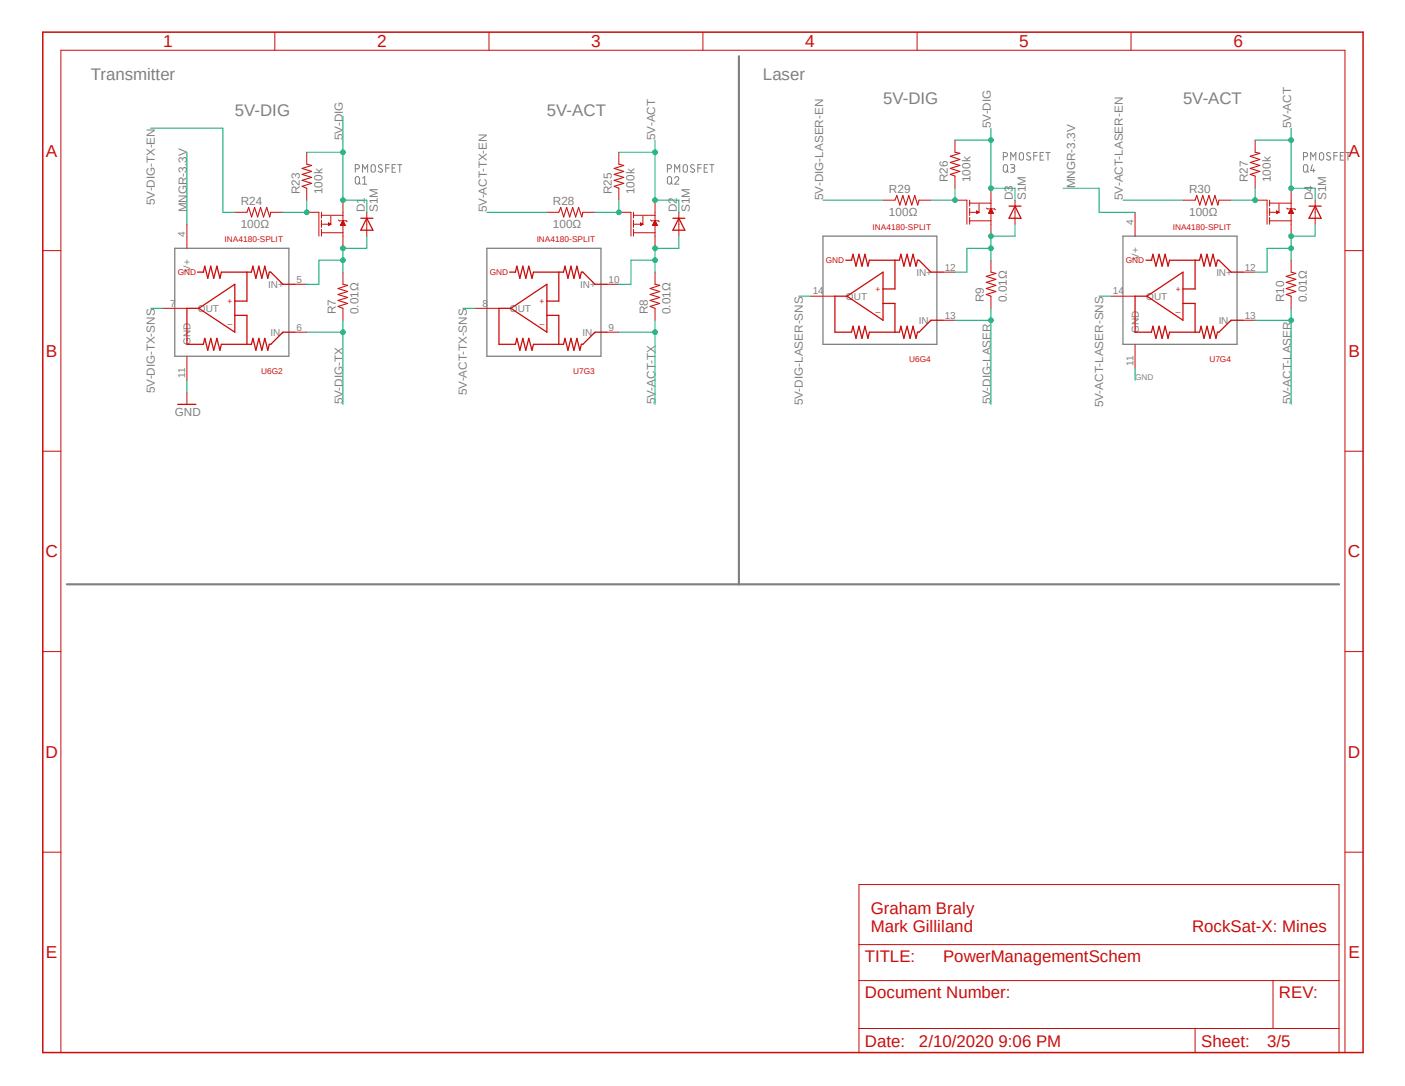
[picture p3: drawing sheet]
<svg xmlns="http://www.w3.org/2000/svg" width="279mm" height="216mm" viewBox="0 0 279 216" stroke-linecap="round" stroke-linejoin="round" font-family="sans-serif">
<path d="M8 6.1l263.4 203.7M271.4 6.1l-263.4 203.7" fill="none" stroke="#fff" stroke-width=".2"/>
<path d="M146.9 11.2v105M13.3 116.2h253" fill="none" stroke="#808080" stroke-width=".42"/>
<path d="M34.8 49.4h22.6v21.4h-22.6zM96.8 49.4h22.7v21.4h-22.7zM163.7 46.9h22.6v21.6h-22.6zM223.3 46.9h22.7v21.6h-22.7z" fill="none" stroke="#808080" stroke-width=".25"/>
<g fill="none" stroke="#808080" stroke-width=".2">
<path d="M70.7 33.6h.4a.42 .42 0 0 0 .4-.5 .42 .42 0 0 0-.4-.4h-.4v1.5M70.9 35.1a.42 .42 0 0 1 .6 .4v.7a.42 .42 0 0 1-.4 .4 .42 .42 0 0 1-.4-.4v-.7zM71.3 36.3l.4 .3M72.1 34.2v-1.5l.5 .9 .5-.9v1.5M72.1 35.4l.4-.3v1.5M72.1 36.6h.8M74 32.8a.42 .42 0 0 1 .6 .3v.7a.42 .42 0 0 1-.4 .4 .42 .42 0 0 1-.4-.4v-.7zM76 32.9a.42 .42 0 0 0-.4-.2 .42 .42 0 0 0-.3 .4l.1 .3 .5 .2a.34 .34 0 0 1 .2 .4 .34 .34 0 0 1-.4 .2l-.5-.2M76.7 33.4h.7M77.4 32.7h-.7v1.5M78 33.4h.5M78.7 32.7h-.7v1.5h.7"/>
<path d="M79.1 32.7h.8M79.5 32.7v1.5M132.7 33.6h.4a.42 .42 0 0 0 .5-.5 .42 .42 0 0 0-.5-.4h-.4v1.5M132.9 35.1a.42 .42 0 0 1 .7 .4v.7a.42 .42 0 0 1-.5 .4 .42 .42 0 0 1-.4-.4v-.7zM133.4 36.3l.3 .3M134.2 35.4a.42 .42 0 0 1 .5-.3 .42 .42 0 0 1 .2 .7l-.7 .8h.8M134.2 34.2v-1.5l.5 .9 .5-.9v1.5M136.1 32.8a.42 .42 0 0 1 .6 .3v.7a.42 .42 0 0 1-.4 .4 .42 .42 0 0 1-.5-.4v-.7zM138 32.9a.42 .42 0 0 0-.4-.2 .42 .42 0 0 0-.3 .4l.2 .3 .5 .2a.34 .34 0 0 1 .1 .4 .34 .34 0 0 1-.3 .2l-.5-.2M138.8 33.4h.6M139.4 32.7h-.6v1.5M140 33.4h.5"/>
<path d="M140.7 32.7h-.7v1.5h.7M141.1 32.7h.9M141.6 32.7v1.5M199.5 31.2h.4a.42 .42 0 0 0 .5-.5 .42 .42 0 0 0-.5-.4h-.4v1.5M199.7 32.8a.42 .42 0 0 1 .7 .3v.7a.42 .42 0 0 1-.5 .4 .42 .42 0 0 1-.4-.4v-.7zM200.2 33.9l.3 .3M201 32.7h.5a.34 .34 0 0 1 .3 .4 .34 .34 0 0 1-.3 .3h-.4M201 31.8v-1.5l.5 .9 .5-.9v1.5M201.4 33.4a.42 .42 0 0 1 .4 .4 .42 .42 0 0 1-.4 .4h-.4M202.7 30.5a.43 .43 0 0 1 .5-.2 .43 .43 0 0 1 .3 .4v.7a.42 .42 0 0 1-.4 .4 .42 .42 0 0 1-.4-.4zM204.9 30.4a.42 .42 0 0 0-.4-.1 .42 .42 0 0 0-.3 .3l.1 .3 .5 .3a.34 .34 0 0 1 .2 .4 .34 .34 0 0 1-.4 .2l-.5-.2M205.6 31h.6"/>
<path d="M206.2 30.3h-.6v1.5M206.8 31h.5M207.5 30.3h-.7v1.5h.7M208 30.3h.8M208.4 30.3v1.5M259.2 31.2h.4a.42 .42 0 0 0 .5-.5 .42 .42 0 0 0-.5-.4h-.4v1.5M259.4 32.8a.42 .42 0 0 1 .7 .3v.7a.42 .42 0 0 1-.5 .4 .42 .42 0 0 1-.4-.4v-.7zM259.9 33.9l.3 .3M260.6 31.8v-1.5l.6 .9 .5-.9v1.5M261 32.7l-.4 1.2h.9M261.2 33.6v.6M262.4 30.5a.43 .43 0 0 1 .5-.2 .43 .43 0 0 1 .3 .4v.7a.42 .42 0 0 1-.4 .4 .42 .42 0 0 1-.4-.4z"/>
<path d="M264.5 30.4a.42 .42 0 0 0-.4-.1 .42 .42 0 0 0-.3 .3l.2 .3 .5 .3a.34 .34 0 0 1 .1 .4 .34 .34 0 0 1-.3 .2l-.5-.2M265.3 31h.6M265.9 30.3h-.6v1.5M266.5 31h.5M267.2 30.3h-.7v1.5h.7M267.6 30.3h.9M268.1 30.3v1.5"/>
</g>
<path d="M8.5 6.4h262.6v202.9h-262.6z" fill="none" stroke="#c90d0c" stroke-width=".3"/>
<g fill="none" stroke="#c90d0c" stroke-width=".2">
<path d="M54.7 6.4v3.6M97.2 6.4v3.6M139.8 6.4v3.6M182.4 6.4v3.6M224.9 6.4v3.6M61 30.3v2.3M61 37.4v2.4M68.2 39.8v4.1M123.1 30.3v2.3M123.1 37.4v2.4M130.3 39.8v4.1M175.6 39.8h2.4"/>
<path d="M182.8 39.8h2.3M189.9 39.8h2.4v4.8M189.9 27.9v2.4M189.9 35v2.4M192.8 39.8v1.2M197.1 37.4v4.1M201.8 39.8v4.8M235.2 39.8h2.5M242.4 39.8h2.4M249.6 39.8h2.4v4.8M249.6 27.9v2.4M249.6 35v2.4"/>
<path d="M252.5 39.8v1.2M256.8 37.4v4.1M261.5 39.8v4.8M8.5 49.8h3.6M37.2 44.6v4.8M46.7 42.2h2.4M53.8 42.2h2.5M58.6 56.5h2.4M61 42.2h2.4v4.7M63.9 44.6h1.9M63.9 42.2v1.1M63.9 43.8v1.4"/>
<path d="M63.9 45.6v1.3M63.9 42.8h4.3M63.9 46.3h4.3M65.3 44.7h.1M65.3 44.7h.3M65.3 44.5h.4M65.3 44.4h.2M65.3 44.3v.5l.5-.2M65.3 44.3l.5 .3M65.3 44.4h.1M65.8 42.9v1.7M67.3 43.7l.2 .2h1.4l.1 .2"/>
<path d="M67.7 44.7h.9M67.8 44.7h.8M67.8 44.6h.7M67.9 44.5h.6M67.9 44.4h.6M67.9 44.4h.5M68 44.3h.4M68 44.2h.3M68.1 44.1h.2M68.1 44h.2M68.2 43.9h.1M68.2 44.8v4.6"/>
<path d="M68.2 54.1v2.4M68.2 43.9l.5 .9h-1zM72.9 42.2v4.7M108.8 42.2h2.3M115.9 42.2h2.4M120.7 56.5h2.4M123.1 42.2h2.4v4.7M125.9 44.6h1.9M126 42.8h4.3M126 46.3h4.3M126 42.2v1.1M126 43.8v1.4"/>
<path d="M126 45.6v1.3M127.4 44.7h.1M127.4 44.7h.3M127.4 44.5h.3M127.4 44.4h.2M127.4 44.3v.5l.4-.2M127.4 44.3l.4 .3M127.4 44.4h.1M127.8 42.9v1.7M129.4 43.7l.1 .2h1.4l.2 .2M129.8 44.7h.9M129.8 44.7h.8"/>
<path d="M129.9 44.6h.7M129.9 44.5h.7M130 44.4h.5M130 44.3h.4M130.1 44.2h.3M130.1 44.1h.2M130.2 44h.1M130.2 43.9h.1M130.3 43.9l.4 .9h-.9zM130.3 44.8v4.6M130.3 54.1v2.4M135 42.2v4.7"/>
<path d="M161.2 58.9h4.8M187.5 54.1h2.4M192.8 42.2h1.9M192.8 43.9h4.3M192.8 41.4v1.4M192.8 43.2v1.4M192.8 40.4h4.3M194.2 42.4h.2M194.2 42.3h.3M194.2 42.1h.3M194.2 42h.2M194.2 42v.4l.5-.2"/>
<path d="M194.2 42l.5 .2M194.2 42h.1M194.7 40.5v1.7M196.2 41.4l.1 .1h1.5l.2 .2M196.6 42.4h.9M196.7 42.3h.8M196.7 42.2h.7M196.8 42.1h.6M196.8 42h.6M196.8 42h.5M196.8 41.9h.5M196.9 41.8h.3"/>
<path d="M196.9 41.7h.3M197 41.7h.1M197 41.6h.1M197.1 42.4v4.5M197.1 51.7v2.4M197.1 58.9v2.4M197.1 41.5l.4 .9h-.9zM197.1 41.5h.1M220.9 58.9h4.8M225.7 42.2v4.7M247.2 54.1h2.4M252.4 42.2h1.9"/>
<path d="M252.5 43.9h4.3M252.5 40.4h4.3M252.5 41.4v1.4M252.5 43.2v1.4M253.9 42.4h.1M253.9 42.3h.3M253.9 42.1h.3M253.9 42h.1M253.9 42v.4l.4-.2M253.9 42l.4 .2M254.3 40.5v1.7M255.9 41.4l.1 .1h1.5l.1 .2"/>
<path d="M256.3 42.4h.9M256.3 42.3h.8M256.4 42.2h.7M256.4 42.1h.6M256.5 42h.5M256.5 41.9h.5M256.6 41.8h.3M256.6 41.7h.3M256.7 41.7h.1M256.7 41.6h.1M256.8 41.5l.4 .9h-1zM256.8 42.4v4.5"/>
<path d="M256.8 51.7v2.4M256.8 58.9v2.4M256.8 41.5h.1M267.5 49.8h3.6M32.4 61.3h4.8M37.2 70.8v4.8M37.2 78v2.4M58.6 66h2.4M68.2 61.3v2.4M94.4 61.3h4.8M120.7 66h2.4M130.3 61.3v2.4"/>
<path d="M187.5 63.7h2.4M225.7 68.5v4.7M247.2 63.7h2.4M8.5 89.7h3.6M267.5 89.7h3.6M8.5 129.5h3.6M267.5 129.5h3.6M8.5 169.4h3.6M170.8 175.9h95.5v33.4h-95.5zM267.5 169.4h3.6M170.8 194.9h95.5M170.8 187.8h95.5"/>
<path d="M253.2 194.9v9.6M12.1 209.3v-199.3h255.4v199.3M170.8 204.5h95.5M237.7 204.5v4.8"/>
</g>
<path d="M61 32.6l1 .3-1.9 .6 1.9 .6-1.9 .6 1.9 .6-1.9 .6 1.9 .5-1.9 .6 .9 .4M123.1 32.6l.9 .3-1.9 .6 1.9 .6-1.9 .6 1.9 .6-1.9 .6 1.9 .5-1.9 .6 1 .4M178 39.8l.4-.9 .5 1.9 .6-1.9 .6 1.9 .6-1.9 .6 1.9 .6-1.9 .6 1.9 .3-1M189.9 30.3l1 .2-1.9 .6 1.9 .6-1.9 .6 1.9 .6-1.9 .6 1.9 .6-1.9 .6 .9 .3M237.7 39.8l.3-.9 .6 1.9 .6-1.9 .6 1.9 .6-1.9 .6 1.9 .6-1.9 .6 1.9 .2-1M249.6 30.3l.9 .2-1.9 .6 1.9 .6-1.9 .6 1.9 .6-1.9 .6 1.9 .6-1.9 .6 1 .3M49.1 42.2l.3-1 .6 1.9 .6-1.9 .6 1.9 .6-1.9 .6 1.9 .6-1.9 .6 1.9 .2-.9M68.2 56.5l.9 .2-1.9 .7 1.9 .6-1.9 .5 1.9 .6-1.9 .6 1.9 .6-1.9 .6 1 .4M111.1 42.2l.4-1 .6 1.9 .6-1.9 .6 1.9 .6-1.9 .6 1.9 .6-1.9 .6 1.9 .2-.9M130.3 56.5l.9 .2-1.9 .7 1.9 .6-1.9 .5 1.9 .6-1.9 .6 1.9 .6-1.9 .6 1 .4M197.1 54.1l.9 .3-1.9 .5 1.9 .6-1.9 .6 1.9 .6-1.9 .7 1.9 .6-1.9 .5 1 .4M256.8 54.1l.9 .3-1.9 .5 1.9 .6-1.9 .6 1.9 .6-1.9 .7 1.9 .6-1.9 .5 1 .4" fill="none" stroke="#c90d0c" stroke-width=".21"/>
<g fill="none" stroke="#c90d0c" stroke-width=".25">
<path d="M39.3 54.1h1.2M40.4 54.1l.3-1.2 .6 2.4 .6-2.4 .6 2.4 .6-2.4 .6 2.4 .3-1.2h6l.3-1.2 .6 2.4 .6-2.4 .6 2.4 .6-2.4 .6 2.4 .3-1.2h.2l2.5 2.4h2.3M49.1 54.1v5.8h-2.4M71.8 43.4h2.4M72.9 43.4l1.3 2.4h-2.4zM101.3 54.1h1.2l.3-1.2 .6 2.4 .6-2.4 .6 2.4 .6-2.4 .6 2.4 .3-1.2h6l.3-1.2 .5 2.4 .6-2.4 .6 2.4 .6-2.4 .6 2.4 .3-1.2h.3l2.4 2.4h2.4M111.1 54.1v5.8h-2.3M133.8 43.4h2.4M135 43.4l1.2 2.4h-2.4zM168.2 51.7h1.2M168.4 58.9h-2.4v7.1h3.3l.3-1.1 .6 2.4 .6-2.4 .6 2.4 .6-2.4 .6 2.4 .3-1.3h6l.3-1.1 .5 2.4 .7-2.4 .6 2.4 .6-2.4 .6 2.4 .3-1.3h.3l2.3-2.3h2.4M168.4 58.9l7.2-4.8v9.6z"/>
<path d="M169.3 51.7l.3-1.2 .6 2.4 .6-2.4 .6 2.4 .6-2.4 .6 2.4 .3-1.2h6l.3-1.2 .5 2.4 .7-2.4 .6 2.4 .6-2.4 .6 2.4 .3-1.2h.3l2.3 2.4h2.4M178 51.7v5.7h-2.4M200.7 41h2.3M201.8 41l1.2 2.4h-2.3zM227.9 51.7h1.2M228.1 58.9h-2.4v7.1h3.3l.3-1.1 .6 2.4 .6-2.4 .6 2.4 .6-2.4 .6 2.4 .3-1.3h5.9l.3-1.1 .6 2.4 .6-2.4 .6 2.4 .6-2.4 .6 2.4 .3-1.3h.3l2.4-2.3h2.4M228.1 58.9l7.1-4.8v9.6zM229 51.7l.3-1.2 .6 2.4 .6-2.4 .6 2.4 .6-2.4 .6 2.4 .3-1.2h5.9l.3-1.2 .6 2.4 .6-2.4 .6 2.4 .6-2.4 .6 2.4 .3-1.2h.3l2.4 2.4h2.4M237.7 51.7v5.7h-2.5M260.3 41h2.4M261.5 41l1.2 2.4h-2.4zM39.5 61.3l7.2-4.8v9.5z"/>
<path d="M39.5 61.3h-2.3v7.2h3.2l.3-1.2 .6 2.3 .6-2.3 .6 2.3 .6-2.3 .6 2.3 .3-1.1h6l.3-1.2 .6 2.3 .6-2.3 .6 2.3 .6-2.3 .6 2.3 .3-1.1h.2l2.5-2.5h2.3M46.7 62.7h2.4v5.8M101.6 61.3h-2.4v7.2h3.3l.3-1.2 .6 2.3 .6-2.3 .6 2.3 .6-2.3 .6 2.3 .3-1.1h6l.3-1.2 .5 2.3 .6-2.3 .6 2.3 .6-2.3 .6 2.3 .3-1.1h.3l2.4-2.5h2.4M101.6 61.3l7.2-4.8v9.5zM108.8 62.7h2.3v5.8M175.6 60.3h2.4v5.7M235.2 60.3h2.5v5.7M35.3 80.4h3.6"/>
</g>
<path d="M61 39.8v2.4h-4.7" fill="none" stroke="#0dab76" stroke-width=".2"/>
<circle cx="61" cy="42.2" r=".46" fill="#0dab76"/>
<g fill="none" stroke="#0dab76" stroke-width=".2">
<path d="M61 30.3h7.2M68.2 23.1v16.7"/>
<circle cx="61" cy="42.2" r=".46"/>
</g>
<circle cx="68.2" cy="30.3" r=".46" fill="#0dab76"/>
<g fill="none" stroke="#0dab76" stroke-width=".2">
<path d="M68.2 39.8h4.7v2.4"/>
<circle cx="68.2" cy="30.3" r=".46"/>
</g>
<circle cx="68.2" cy="39.8" r=".46" fill="#0dab76"/>
<g fill="none" stroke="#0dab76" stroke-width=".2">
<path d="M189.9 27.9h7.2M197.1 25.5v11.9"/>
<circle cx="68.2" cy="39.8" r=".46"/>
</g>
<circle cx="197.1" cy="27.9" r=".46" fill="#0dab76"/>
<g fill="none" stroke="#0dab76" stroke-width=".2">
<path d="M197.1 37.4h4.7"/>
<circle cx="197.1" cy="27.9" r=".46"/>
</g>
<circle cx="197.1" cy="37.4" r=".46" fill="#0dab76"/>
<g fill="none" stroke="#0dab76" stroke-width=".2">
<path d="M37.2 30.3v14.3M201.8 37.4v2.4M211.4 37.4h7.2v4.8h7.1M63.4 51.7h4.8M68.2 49.4v4.7M37.2 75.6v2.4M225.7 73.2v2.4"/>
<circle cx="197.1" cy="37.4" r=".46"/>
</g>
<circle cx="68.2" cy="51.7" r=".46" fill="#0dab76"/>
<g fill="none" stroke="#0dab76" stroke-width=".2">
<path d="M63.4 51.7v4.8h-2.4M72.9 46.9v2.5h-4.7"/>
<circle cx="68.2" cy="51.7" r=".46"/>
</g>
<circle cx="68.2" cy="49.4" r=".46" fill="#0dab76"/>
<g fill="none" stroke="#0dab76" stroke-width=".2">
<path d="M61 66h7.2M68.2 63.7v16.7"/>
<circle cx="68.2" cy="49.4" r=".46"/>
</g>
<circle cx="68.2" cy="66" r=".46" fill="#0dab76"/>
<g fill="none" stroke="#0dab76" stroke-width=".2">
<path d="M123.1 66h7.2M130.3 63.7v16.7"/>
<circle cx="68.2" cy="66" r=".46"/>
</g>
<circle cx="130.3" cy="66" r=".46" fill="#0dab76"/>
<g fill="none" stroke="#0dab76" stroke-width=".2">
<path d="M30 25.5h14.3v16.7h2.4M123.1 39.8v2.4h-4.8M30 61.3h2.4"/>
<circle cx="130.3" cy="66" r=".46"/>
</g>
<circle cx="123.1" cy="42.2" r=".46" fill="#0dab76"/>
<g fill="none" stroke="#0dab76" stroke-width=".2">
<path d="M125.5 51.7h4.8M130.3 49.4v4.7"/>
<circle cx="123.1" cy="42.2" r=".46"/>
</g>
<circle cx="130.3" cy="51.7" r=".46" fill="#0dab76"/>
<g fill="none" stroke="#0dab76" stroke-width=".2">
<path d="M125.5 51.7v4.8h-2.4M135 46.9v2.5h-4.7"/>
<circle cx="130.3" cy="51.7" r=".46"/>
</g>
<circle cx="130.3" cy="49.4" r=".46" fill="#0dab76"/>
<g fill="none" stroke="#0dab76" stroke-width=".2">
<path d="M189.9 37.4v2.4h-4.8"/>
<circle cx="130.3" cy="49.4" r=".46"/>
</g>
<circle cx="189.9" cy="39.8" r=".46" fill="#0dab76"/>
<g fill="none" stroke="#0dab76" stroke-width=".2">
<path d="M192.3 49.4h4.8M197.1 46.9v4.8"/>
<circle cx="189.9" cy="39.8" r=".46"/>
</g>
<circle cx="197.1" cy="49.4" r=".46" fill="#0dab76"/>
<g fill="none" stroke="#0dab76" stroke-width=".2">
<path d="M192.3 49.4v4.7h-2.4M201.8 44.6v2.3h-4.7"/>
<circle cx="197.1" cy="49.4" r=".46"/>
</g>
<circle cx="197.1" cy="46.9" r=".46" fill="#0dab76"/>
<g fill="none" stroke="#0dab76" stroke-width=".2">
<path d="M249.6 37.4v2.4h-4.8"/>
<circle cx="197.1" cy="46.9" r=".46"/>
</g>
<circle cx="249.6" cy="39.8" r=".46" fill="#0dab76"/>
<g fill="none" stroke="#0dab76" stroke-width=".2">
<path d="M252 49.4h4.8M256.8 46.9v4.8"/>
<circle cx="249.6" cy="39.8" r=".46"/>
</g>
<circle cx="256.8" cy="49.4" r=".46" fill="#0dab76"/>
<g fill="none" stroke="#0dab76" stroke-width=".2">
<path d="M252 49.4v4.7h-2.4M261.5 44.6v2.3h-4.7"/>
<circle cx="256.8" cy="49.4" r=".46"/>
</g>
<circle cx="256.8" cy="46.9" r=".46" fill="#0dab76"/>
<g fill="none" stroke="#0dab76" stroke-width=".2">
<path d="M163.7 39.8h11.9M223.3 39.8h11.9M96.8 42.2h12M158.9 58.9h2.3M218.6 58.9h2.3M92 61.3h2.4M189.9 63.7h7.2M197.1 61.3v19.1"/>
<circle cx="256.8" cy="46.9" r=".46"/>
</g>
<circle cx="197.1" cy="63.7" r=".46" fill="#0dab76"/>
<g fill="none" stroke="#0dab76" stroke-width=".2">
<path d="M249.6 63.7h7.2M256.8 61.3v19.1"/>
<circle cx="197.1" cy="63.7" r=".46"/>
</g>
<circle cx="256.8" cy="63.7" r=".46" fill="#0dab76"/>
<g fill="none" stroke="#0dab76" stroke-width=".2">
<path d="M123.1 30.3h7.2M130.3 27.9v11.9"/>
<circle cx="256.8" cy="63.7" r=".46"/>
</g>
<circle cx="130.3" cy="30.3" r=".46" fill="#0dab76"/>
<g fill="none" stroke="#0dab76" stroke-width=".2">
<path d="M130.3 39.8h4.7v2.4"/>
<circle cx="130.3" cy="30.3" r=".46"/>
</g>
<circle cx="130.3" cy="39.8" r=".46" fill="#0dab76"/>
<g fill="none" stroke="#0dab76" stroke-width=".2">
<path d="M249.6 27.9h7.2M256.8 25.5v11.9"/>
<circle cx="130.3" cy="39.8" r=".46"/>
</g>
<circle cx="256.8" cy="27.9" r=".46" fill="#0dab76"/>
<g fill="none" stroke="#0dab76" stroke-width=".2">
<path d="M256.8 37.4h4.7v2.4"/>
<circle cx="256.8" cy="27.9" r=".46"/>
</g>
<circle cx="256.8" cy="37.4" r=".46" fill="#0dab76"/>
<circle cx="256.8" cy="37.4" r=".46" fill="none" stroke="#0dab76" stroke-width=".2"/>
<g font-size="3.4" fill="#c90d0c">
<text x="32.4" y="9.4">1</text>
<text x="75" y="9.4">2</text>
<text x="117.6" y="9.4">3</text>
<text x="160.1" y="9.4">4</text>
<text x="202.7" y="9.4">5</text>
<text x="245.3" y="9.4">6</text>
<text x="9.1" y="31.1">A</text>
<text x="268.1" y="31.1">A</text>
<text x="9.1" y="71">B</text>
<text x="268.1" y="71">B</text>
<text x="9.1" y="110.8">C</text>
<text x="268.1" y="110.8">C</text>
<text x="9.1" y="150.7">D</text>
<text x="268.1" y="150.7">D</text>
<text x="9.1" y="190.5">E</text>
<text x="268.1" y="190.5">E</text>
</g>
<g font-size="3.3" fill="#808080">
<text x="18.1" y="15.9">Transmitter</text>
<text x="151.7" y="15.9">Laser</text>
<text x="46.7" y="23.1">5V-DIG</text>
<text x="108.8" y="23.1">5V-ACT</text>
<text x="175.6" y="20.7">5V-DIG</text>
<text x="235.3" y="20.7">5V-ACT</text>
</g>
<g font-size="3.3" fill="#c90d0c">
<text x="173.2" y="181.8">Graham Braly</text>
<text x="173.2" y="185.4">Mark Gilliland</text>
<text x="237.1" y="185.4">RockSat-X: Mines</text>
<text x="172" y="191.3">TITLE:</text>
<text x="187.5" y="191.3">PowerManagementSchem</text>
<text x="172" y="198.5">Document Number:</text>
<text x="254.3" y="198.5">REV:</text>
<text x="172" y="208.1">Date:</text>
<text x="182.8" y="208.1">2/10/2020 9:06 PM</text>
<text x="238.9" y="208.1">Sheet:</text>
<text x="252" y="208.1">3/5</text>
</g>
<g font-size="2.3" fill="#808080">
<text x="68.2" y="27.9" transform="rotate(-90 68.2 27.9)">5V-DIG</text>
<text x="130.3" y="27.9" transform="rotate(-90 130.3 27.9)">5V-ACT</text>
<text x="197.1" y="25.5" transform="rotate(-90 197.1 25.5)">5V-DIG</text>
<text x="256.8" y="25.5" transform="rotate(-90 256.8 25.5)">5V-ACT</text>
<text x="30.8" y="40.8" transform="rotate(-90 30.8 40.8)">5V-DIG-TX-EN</text>
<text x="47.9" y="40.8">R24</text>
<text x="59.6" y="38.6" transform="rotate(-90 59.6 38.6)">R23</text>
<text x="64.1" y="38.6" transform="rotate(-90 64.1 38.6)">100k</text>
<text x="109.9" y="40.8">R28</text>
<text x="121.7" y="38.6" transform="rotate(-90 121.7 38.6)">R25</text>
<text x="126.2" y="38.6" transform="rotate(-90 126.2 38.6)">100k</text>
<text x="163.7" y="39.8" transform="rotate(-90 163.7 39.8)">5V-DIG-LASER-EN</text>
<text x="176.8" y="38.4">R29</text>
<text x="188.5" y="36.2" transform="rotate(-90 188.5 36.2)">R26</text>
<text x="193" y="36.2" transform="rotate(-90 193 36.2)">100k</text>
<text x="201.4" y="39.8" transform="rotate(-90 201.4 39.8)">D3</text>
<text x="204" y="39.8" transform="rotate(-90 204 39.8)">S1M</text>
<text x="213.8" y="37.4" transform="rotate(-90 213.8 37.4)">MNGR-3.3V</text>
<text x="223.3" y="39.8" transform="rotate(-90 223.3 39.8)">5V-ACT-LASER-EN</text>
<text x="236.5" y="38.4">R30</text>
<text x="248.2" y="36.2" transform="rotate(-90 248.2 36.2)">R27</text>
<text x="252.7" y="36.2" transform="rotate(-90 252.7 36.2)">100k</text>
<text x="261.1" y="39.8" transform="rotate(-90 261.1 39.8)">D4</text>
<text x="263.7" y="39.8" transform="rotate(-90 263.7 39.8)">S1M</text>
<text x="37.2" y="42.2" transform="rotate(-90 37.2 42.2)">MNGR-3.3V</text>
<text x="47.9" y="45.3">100Ω</text>
<text x="72.5" y="42.2" transform="rotate(-90 72.5 42.2)">D1</text>
<text x="75.1" y="42.2" transform="rotate(-90 75.1 42.2)">S1M</text>
<text x="96.8" y="42.2" transform="rotate(-90 96.8 42.2)">5V-ACT-TX-EN</text>
<text x="109.9" y="45.3">100Ω</text>
<text x="134.6" y="42.2" transform="rotate(-90 134.6 42.2)">D2</text>
<text x="137.2" y="42.2" transform="rotate(-90 137.2 42.2)">S1M</text>
<text x="176.8" y="42.9">100Ω</text>
<text x="236.5" y="42.9">100Ω</text>
<text x="66.8" y="62.5" transform="rotate(-90 66.8 62.5)">R7</text>
<text x="71.3" y="62.5" transform="rotate(-90 71.3 62.5)">0.01Ω</text>
<text x="128.8" y="62.5" transform="rotate(-90 128.8 62.5)">R8</text>
<text x="133.4" y="62.5" transform="rotate(-90 133.4 62.5)">0.01Ω</text>
<text x="195.7" y="60.1" transform="rotate(-90 195.7 60.1)">R9</text>
<text x="200.2" y="60.1" transform="rotate(-90 200.2 60.1)">0.01Ω</text>
<text x="255.4" y="60.1" transform="rotate(-90 255.4 60.1)">R10</text>
<text x="259.8" y="60.1" transform="rotate(-90 259.8 60.1)">0.01Ω</text>
<text x="30.8" y="78.2" transform="rotate(-90 30.8 78.2)">5V-DIG-TX-SNS</text>
<text x="34.8" y="82.8">GND</text>
<text x="68.2" y="80.4" transform="rotate(-90 68.2 80.4)">5V-DIG-TX</text>
<text x="92.8" y="78.6" transform="rotate(-90 92.8 78.6)">5V-ACT-TX-SNS</text>
<text x="130.3" y="80.4" transform="rotate(-90 130.3 80.4)">5V-ACT-TX</text>
<text x="159.7" y="80.6" transform="rotate(-90 159.7 80.6)">5V-DIG-LASER-SNS</text>
<text x="197.1" y="80.4" transform="rotate(-90 197.1 80.4)">5V-DIG-LASER</text>
<text x="219.4" y="81" transform="rotate(-90 219.4 81)">5V-ACT-LASER-SNS</text>
<text x="256.8" y="80.4" transform="rotate(-90 256.8 80.4)">5V-ACT-LASER</text>
</g>
<g font-size="2" fill="#808080">
<text x="36.8" y="47.2" transform="rotate(-90 36.8 47.2)">4</text>
<text x="225.4" y="44.8" transform="rotate(-90 225.4 44.8)">4</text>
<text x="187.9" y="53.8">12</text>
<text x="226.4" y="51.6" transform="rotate(-90 226.4 51.6)">V+</text>
<text x="247.5" y="53.8">12</text>
<text x="37.9" y="54" transform="rotate(-90 37.9 54)">V+</text>
<text x="53.3" y="57.2">IN+</text>
<text x="59" y="56.2">5</text>
<text x="115.4" y="57.2">IN+</text>
<text x="121" y="56.2">10</text>
<text x="161.6" y="58.5">14</text>
<text x="168.2" y="59.6">OUT</text>
<text x="182.2" y="54.9">IN+</text>
<text x="221.3" y="58.5">14</text>
<text x="227.9" y="59.6">OUT</text>
<text x="241.9" y="54.9">IN+</text>
<text x="33.9" y="61">7</text>
<text x="39.3" y="62">OUT</text>
<text x="59" y="65.7">6</text>
<text x="95.9" y="61">8</text>
<text x="101.4" y="62">OUT</text>
<text x="121" y="65.7">9</text>
<text x="182.7" y="64.4">IN-</text>
<text x="187.9" y="63.3">13</text>
<text x="242.4" y="64.4">IN-</text>
<text x="247.5" y="63.3">13</text>
<text x="37.9" y="68.6" transform="rotate(-90 37.9 68.6)">GND</text>
<text x="53.8" y="66.8">IN-</text>
<text x="115.9" y="66.8">IN-</text>
<text x="226.4" y="66.3" transform="rotate(-90 226.4 66.3)">GND</text>
<text x="36.8" y="75.1" transform="rotate(-90 36.8 75.1)">11</text>
<text x="225.4" y="72.7" transform="rotate(-90 225.4 72.7)">11</text>
</g>
<g font-size="1.7" fill="#c90d0c">
<text x="173.5" y="45.8">INA4180-SPLIT</text>
<text x="233.2" y="45.8">INA4180-SPLIT</text>
<text x="44.7" y="48.1">INA4180-SPLIT</text>
<text x="106.7" y="48.1">INA4180-SPLIT</text>
<text x="164.2" y="52.3">GND</text>
<text x="223.9" y="52.3">GND</text>
<text x="35.3" y="54.7">GND</text>
<text x="97.4" y="54.7">GND</text>
<text x="174.1" y="58">+</text>
<text x="233.8" y="58">+</text>
<text x="45.3" y="60.5">+</text>
<text x="45.3" y="64.3">_</text>
<text x="107.3" y="60.5">+</text>
<text x="107.4" y="64.3">_</text>
<text x="174.2" y="61.9">_</text>
<text x="233.9" y="61.9">_</text>
<text x="51.9" y="74.4">U6G2</text>
<text x="114" y="74.4">U7G3</text>
<text x="180.8" y="72">U6G4</text>
<text x="240.5" y="72">U7G4</text>
</g>
<text font-size="1.7" fill="#808080" x="225.7" y="75.6">GND</text>
</svg>
